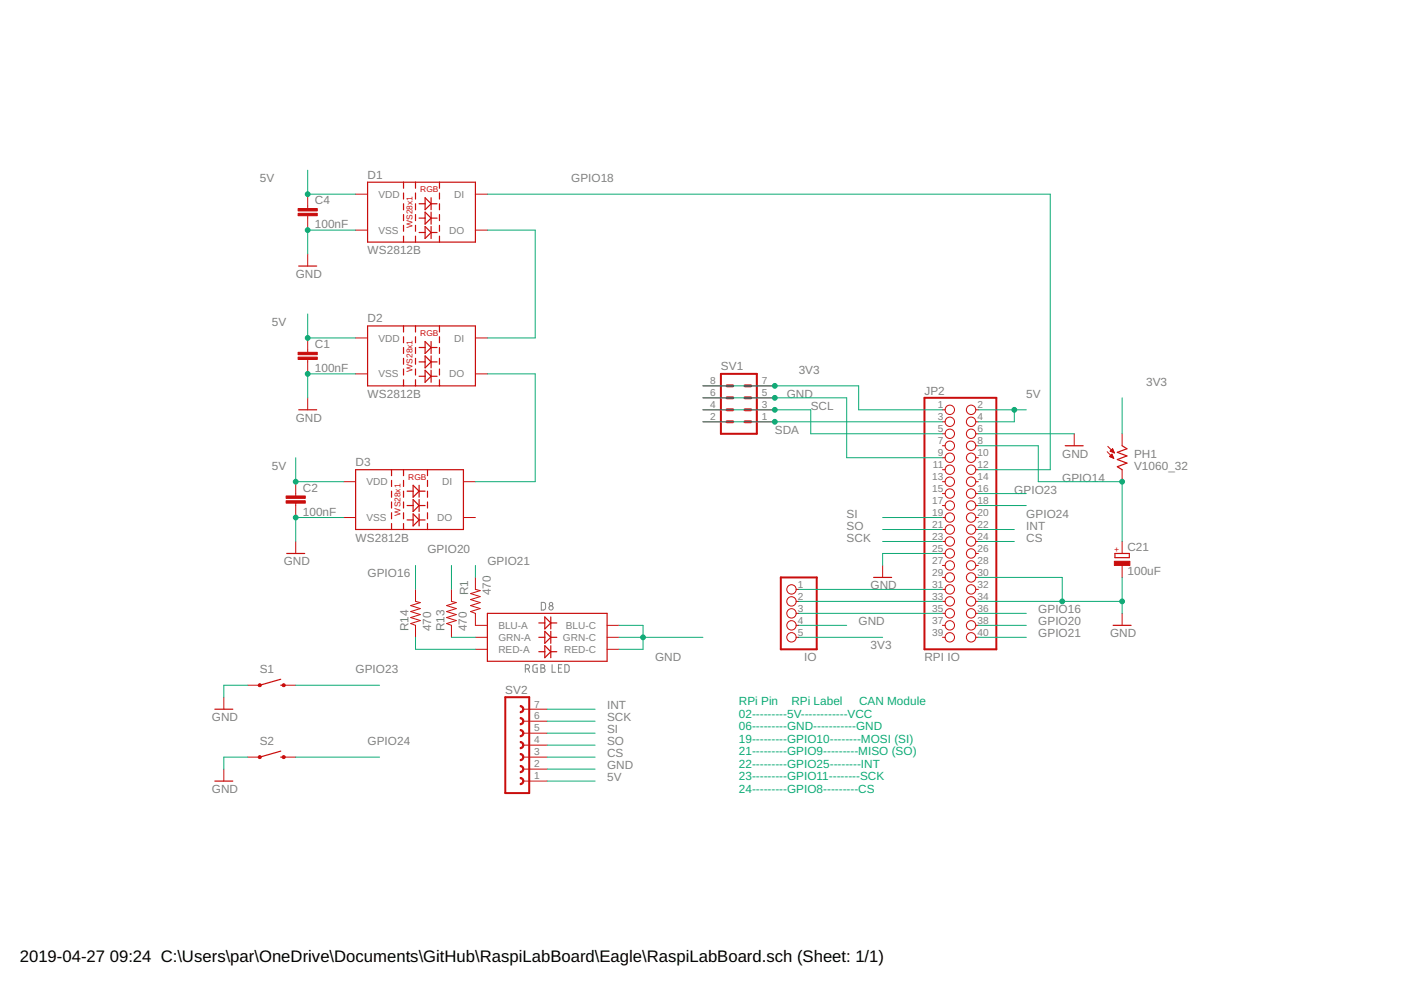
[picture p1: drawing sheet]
<svg xmlns="http://www.w3.org/2000/svg" width="297mm" height="210mm" viewBox="0 0 297 210" stroke-linecap="round" stroke-linejoin="round" font-family="sans-serif">
<g fill="none" stroke="#808080" stroke-width=".21">
<path d="M114.8 127.7h.6l.2 .3 .1 .9-.3 .4h-.6zM111.4 141.8h.4a.44 .44 0 0 0 .5-.4 .44 .44 0 0 0-.5-.5h-.4v1.6M111.9 141.8l.4 .7M113.9 140.9h-.7l-.2 .2v1.2l.2 .2h.7v-.9h-.3M114.7 140.9h.4a.36 .36 0 0 1 .4 .4 .36 .36 0 0 1-.4 .3 .44 .44 0 0 1 .5 .5 .44 .44 0 0 1-.5 .4h-.4zM114.7 141.6h.4M117.1 140.9v1.6h.7M118.4 141.6h.6M119.1 140.9h-.7v1.6h.7M119.8 140.9h.6l.2 .3 .1 .9-.3 .4h-.6z"/>
<circle cx="116.8" cy="128.9" r=".46"/>
<circle cx="116.8" cy="128.1" r=".37"/>
</g>
<g fill="none" stroke="#c90d0c" stroke-width=".25">
<path d="M77.9 38.6h22.9v12.7h-22.9zM85.6 38.6v1.3M88.1 38.6v1.3M93.2 38.6v1.3M63.3 56.4h3.8M85.6 40.9v1.3M85.6 43.2v1.3M85.6 45.5v1.3M85.6 47.8v1.2M85.6 50.1v1.2M88.1 40.9v1.3M88.1 43.2v1.3"/>
<path d="M88.1 45.5v1.3M88.1 47.8v1.2M88.1 50.1v1.2M88.9 46.2h1.2M88.9 49.3h1.2M88.9 43.2h1.2M90.1 41.9l1.3 1.3-1.3 1.3zM90.1 45l1.3 1.2-1.3 1.3zM90.1 48l1.3 1.3-1.3 1.3zM91.4 41.9v2.6M91.4 45v2.5M91.4 48v2.6"/>
<path d="M91.4 46.2h1.3M91.4 49.3h1.3M91.4 43.2h1.3M93.2 40.9v1.3M93.2 43.2v1.3M93.2 45.5v1.3M93.2 47.8v1.2M93.2 50.1v1.2M77.9 69.1h22.9v12.7h-22.9zM85.6 69.1v1.3M85.6 71.4v1.3M85.6 73.7v1.3"/>
<path d="M85.6 76v1.2M85.6 78.2v1.3M88.1 69.1v1.3M88.1 71.4v1.3M88.1 73.7v1.3M88.1 76v1.2M88.1 78.2v1.3M88.9 76.7h1.2M88.9 79.8h1.2M88.9 73.7h1.2M90.1 72.4l1.3 1.3-1.3 1.3zM90.1 75.5l1.3 1.2-1.3 1.3z"/>
<path d="M90.1 78.5l1.3 1.3-1.3 1.2zM91.4 72.4v2.6M91.4 75.5v2.5M91.4 78.5v2.5M91.4 76.7h1.3M91.4 79.8h1.3M91.4 73.7h1.3M93.2 69.1v1.3M93.2 71.4v1.3M93.2 73.7v1.3M93.2 76v1.2M93.2 78.2v1.3"/>
<path d="M63.3 86.9h3.8M75.4 99.6h22.9v12.7h-22.9zM83 99.6v1.3M85.6 80.5v1.3M85.6 99.6v1.3M88.1 80.5v1.3M90.6 99.6v1.3M93.2 80.5v1.3M225.8 94.5h3.9M237.9 94.5l1 .6-2 .8 2 .8-2 .7 2 .8-2 .8 1 .6M60.8 117.3h3.8M83 101.9v1.2"/>
<path d="M83 104.1v1.3M83 106.4v1.3M83 108.7v1.3M83 111v1.3M85.6 101.9v1.2M85.6 104.1v1.3M85.6 106.4v1.3M85.6 108.7v1.3M85.6 111v1.3M86.3 107.2h1.3M86.3 110.2h1.3M86.3 104.1h1.3"/>
<path d="M87.6 102.9l1.3 1.2-1.3 1.3zM87.6 105.9l1.3 1.3-1.3 1.3zM87.6 109l1.3 1.2-1.3 1.3zM88.9 102.9v2.5M88.9 105.9v2.6M88.9 109v2.5M88.9 107.2h1.2M88.9 110.2h1.2M88.9 104.1h1.2M90.6 101.9v1.2M90.6 104.1v1.3M90.6 106.4v1.3"/>
<path d="M90.6 108.7v1.3M90.6 111v1.3M236.4 117.3h3v.9h-3zM103.3 130h25.4v10.2h-25.4zM114.2 135.1h1.3M114.2 132.1h1.3M114.2 138.2h1.3M115.5 130.8l1.3 1.3-1.3 1.2zM115.5 133.9l1.3 1.2-1.3 1.3zM115.5 136.9l1.3 1.3-1.3 1.2zM116.8 130.8v2.5M116.8 133.9v2.5"/>
<path d="M116.8 136.9v2.5M116.8 135.1h1.2M116.8 132.1h1.2M116.8 138.2h1.2M185.2 122.4h3.8M236 132.6h3.8M45.6 150.4h3.8M59.5 145.3h.7M59.5 144l-4.4 1.3M59.5 159.3l-4.4 1.2M45.6 165.6h3.8M59.5 160.5h.7"/>
</g>
<g fill="none" stroke="#c90d0c" stroke-width=".21">
<path d="M65.2 41.2v3M65.2 45.7v3.1M65.2 53.9v2.5M75.4 41.2h2.5M75.4 48.8h2.5M100.8 41.2h2.5M100.8 48.8h2.5M65.2 71.6v3.1M65.2 76.2v3.1M75.4 71.6h2.5M75.4 79.3h2.5M100.8 71.6h2.5"/>
<path d="M100.8 79.3h2.5M65.2 84.3v2.6M149 86.9h5.1M149 89.4h5.1M149 84.3h5.1M149 81.8h5.1M159.2 86.9h5.1M159.2 89.4h5.1M159.2 84.3h5.1M159.2 81.8h5.1M199.8 86.9h.6M199.8 89.4h.6"/>
<path d="M199.8 92h.6M199.8 94.5h.6M199.8 97h.6M199.8 99.6h.6M206.9 86.9h.5M206.9 89.4h.5M206.9 92h.5M206.9 94.5h.5M206.9 97h.5M206.9 99.6h.5M227.8 92v2.5M234.7 95.8l1.4 1.4"/>
<path d="M234.9 94.6l1.4 1.4M235.2 96.8l.6-.5 .3 .9zM235.3 96.8h.7M235.4 95.7l.9 .3M235.4 95.7l.5-.6 .4 .9M235.4 96.6h.5M235.4 95.7h.7M235.4 96.9h.6M235.5 95.5h.6M235.5 96.5h.4M235.6 95.4h.4M235.6 96.4h.2"/>
<path d="M235.7 95.8h.5M235.7 95.3h.2M235.7 97h.4M235.8 95.2h.1M236 95.9h.2M236 97.1h.1M237.9 92v2.5M237.9 99.6v2.5M62.7 102.1v3.1M62.7 106.7v3M62.7 114.8v2.5M72.9 102.1h2.5"/>
<path d="M72.9 109.7h2.5M98.3 102.1h2.5M98.3 109.7h2.5M187.1 119.9v2.5M199.8 102.1h.6M199.8 104.6h.6M199.8 107.2h.6M199.8 109.7h.6M199.8 112.3h.6M199.8 114.8h.6M199.8 117.3h.6M199.8 119.9h.6"/>
<path d="M206.9 102.1h.5M206.9 104.6h.5M206.9 107.2h.5M206.9 109.7h.5M206.9 112.3h.5M206.9 114.8h.5M206.9 117.3h.5M206.9 119.9h.5M237.9 114.8v2.5M237.9 119.9v2.5M88.1 125v2.5l1 .3-2 .6 2 .6-2 .7 2 .6-2 .6 2 .7-2 .6 1 .4v2.5M95.7 125v2.5l1 .3-2 .6 2 .6-2 .7 2 .6-2 .6 2 .7-2 .6 1 .4v2.5"/>
<path d="M100.8 122.4v2.6l1 .2-2 .7 2 .6-2 .6 2 .7-2 .6 2 .6-2 .7 1 .3v2.6h2.5M100.8 135.1h2.5M100.8 137.7h2.5M128.7 132.6h2.6M128.7 135.1h2.6M128.7 137.7h2.6M168.8 125h.6M168.8 127.5h.6M168.8 130h.6M168.8 132.6h.6M168.8 135.1h.6M199.8 122.4h.6"/>
<path d="M199.8 125h.6M199.8 127.5h.6M199.8 130h.6M199.8 132.6h.6M199.8 135.1h.6M206.9 122.4h.5M206.9 125h.5M206.9 127.5h.5M206.9 130h.5M206.9 132.6h.5M206.9 135.1h.5M237.9 130v2.6"/>
<path d="M47.5 147.8v2.6M52.5 145.3h2.6M60.2 145.3h2.5M110.9 158h5.1M110.9 155.4h5.1M110.9 152.9h5.1M110.9 150.4h5.1M47.5 163.1v2.5M52.5 160.5h2.6M60.2 160.5h2.5M110.9 165.6h5.1M110.9 163.1h5.1"/>
<path d="M110.9 160.5h5.1"/>
<circle cx="201.4" cy="99.6" r=".99"/>
<circle cx="201.4" cy="89.4" r=".99"/>
<circle cx="201.4" cy="92" r=".99"/>
<circle cx="201.4" cy="97" r=".99"/>
<circle cx="201.4" cy="94.5" r=".99"/>
<circle cx="201.4" cy="86.9" r=".99"/>
<circle cx="205.9" cy="89.4" r=".99"/>
<circle cx="205.9" cy="92" r=".99"/>
<circle cx="205.9" cy="94.5" r=".99"/>
<circle cx="205.9" cy="97" r=".99"/>
<circle cx="205.9" cy="99.6" r=".99"/>
<circle cx="205.9" cy="86.9" r=".99"/>
<circle cx="201.4" cy="104.6" r=".99"/>
<circle cx="201.4" cy="107.2" r=".99"/>
<circle cx="201.4" cy="114.8" r=".99"/>
<circle cx="201.4" cy="109.7" r=".99"/>
<circle cx="201.4" cy="102.1" r=".99"/>
<circle cx="201.4" cy="112.3" r=".99"/>
<circle cx="201.4" cy="117.3" r=".99"/>
<circle cx="201.4" cy="119.9" r=".99"/>
<circle cx="205.9" cy="119.9" r=".99"/>
<circle cx="205.9" cy="107.2" r=".99"/>
<circle cx="205.9" cy="109.7" r=".99"/>
<circle cx="205.9" cy="117.3" r=".99"/>
<circle cx="205.9" cy="104.6" r=".99"/>
<circle cx="205.9" cy="114.8" r=".99"/>
<circle cx="205.9" cy="112.3" r=".99"/>
<circle cx="205.9" cy="102.1" r=".99"/>
<circle cx="167.8" cy="130" r=".99"/>
<circle cx="167.8" cy="132.6" r=".99"/>
<circle cx="167.8" cy="135.1" r=".99"/>
<circle cx="167.8" cy="127.5" r=".99"/>
<circle cx="167.8" cy="125" r=".99"/>
<circle cx="201.4" cy="132.6" r=".99"/>
<circle cx="201.4" cy="130" r=".99"/>
<circle cx="201.4" cy="135.1" r=".99"/>
<circle cx="201.4" cy="125" r=".99"/>
<circle cx="201.4" cy="122.4" r=".99"/>
<circle cx="201.4" cy="127.5" r=".99"/>
<circle cx="205.9" cy="132.6" r=".99"/>
<circle cx="205.9" cy="135.1" r=".99"/>
<circle cx="205.9" cy="125" r=".99"/>
<circle cx="205.9" cy="130" r=".99"/>
<circle cx="205.9" cy="122.4" r=".99"/>
<circle cx="205.9" cy="127.5" r=".99"/>
</g>
<path d="M152.8 79.3h7.7v12.7h-7.7zM196 84.3h15.2v53.4h-15.2zM165.5 122.4h7.7v15.3h-7.7zM107.1 147.8h5.1v20.3h-5.1z" fill="none" stroke="#c90d0c" stroke-width=".42"/>
<g fill="#c90d0c" stroke="#c90d0c" stroke-width=".21">
<path d="M63.2 45.2h4.1v.5h-4.1z"/>
<path d="M63.2 44.2h4.1v.5h-4.1z"/>
<path d="M236.3 119h3.3v.9h-3.3z"/>
<path d="M63.2 75.7h4.1v.5h-4.1z"/>
<path d="M63.2 74.7h4.1v.5h-4.1z"/>
<path d="M60.7 106.2h4v.5h-4z"/>
<path d="M60.7 105.2h4v.5h-4z"/>
</g>
<path d="M154.1 84.3h1.3M154.1 86.9h1.3M154.1 89.4h1.3M154.1 81.8h1.3M157.9 84.3h1.3M157.9 86.9h1.3M157.9 89.4h1.3M157.9 81.8h1.3" fill="none" stroke="#c90d0c" stroke-width=".61"/>
<g fill="#c90d0c" stroke="#c90d0c" stroke-width=".21">
<path d="M110.3 159.8a.76 .76 0 0 1 .8 .7 .76 .76 0 0 1-.8 .8v-.3a.51 .51 0 0 0 .5-.5 .51 .51 0 0 0-.5-.5z" fill-rule="evenodd"/>
<path d="M110.3 162.3a.76 .76 0 0 1 .8 .8 .76 .76 0 0 1-.8 .7v-.2a.51 .51 0 0 0 .5-.5 .51 .51 0 0 0-.5-.5z" fill-rule="evenodd"/>
<path d="M110.3 164.8a.76 .76 0 0 1 .8 .8 .76 .76 0 0 1-.8 .8v-.3a.51 .51 0 0 0 .5-.5 .51 .51 0 0 0-.5-.5z" fill-rule="evenodd"/>
<path d="M110.3 154.7a.76 .76 0 0 1 .8 .7 .76 .76 0 0 1-.8 .8v-.2a.51 .51 0 0 0 .5-.6 .51 .51 0 0 0-.5-.5z" fill-rule="evenodd"/>
<path d="M110.3 157.2a.76 .76 0 0 1 .8 .8 .76 .76 0 0 1-.8 .7v-.2a.51 .51 0 0 0 .5-.5 .51 .51 0 0 0-.5-.5z" fill-rule="evenodd"/>
<path d="M110.3 152.1a.76 .76 0 0 1 .8 .8 .76 .76 0 0 1-.8 .8v-.3a.51 .51 0 0 0 .5-.5 .51 .51 0 0 0-.5-.5z" fill-rule="evenodd"/>
<path d="M110.3 149.6a.76 .76 0 0 1 .8 .8 .76 .76 0 0 1-.8 .7v-.2a.51 .51 0 0 0 .5-.5 .51 .51 0 0 0-.5-.5z" fill-rule="evenodd"/>
<circle cx="55.1" cy="145.3" r=".33"/>
<circle cx="60.2" cy="145.3" r=".33"/>
<circle cx="55.1" cy="160.5" r=".33"/>
<circle cx="60.2" cy="160.5" r=".33"/>
</g>
<g fill="none" stroke="#0dab76" stroke-width=".21">
<path d="M65.2 36.1v5.1h10.2M75.4 48.8h-10.2v5.1M103.3 48.8h10.2v22.8h-10.2M103.3 41.2h119.4v58.4h-15.3M65.2 66.6v5h10.2M75.4 79.3h-10.2v5M103.3 79.3h10.2v22.8h-12.7M62.7 97v5.1h10.2M149 86.9h22.9v5.1h27.9M149 84.3h30.5v12.7h20.3M149 81.8h33.1v5.1h17.7M149 89.4h50.8"/>
<path d="M207.4 92h20.4M207.4 94.5h12.7v7.6h17.8v12.7M207.4 86.9h10.2M215.1 86.9v2.5h-7.7M237.9 84.3v7.7M72.9 109.7h-10.2v5.1M88.1 119.9v5.1M95.7 119.9v5.1M100.8 119.9v2.5M187.1 109.7h12.7M187.1 112.3h12.7M187.1 114.8h12.7"/>
<path d="M199.8 117.3h-12.7v2.6M207.4 112.3h7.7M207.4 114.8h7.7M207.4 104.6h10.2M207.4 107.2h10.2M88.1 135.1v2.6h12.7M95.7 135.1h5.1M131.3 132.6h5v5.1h-5M131.3 135.1h17.7M169.4 127.5h30.4M169.4 135.1h17.7M169.4 132.6h10.1"/>
<path d="M169.4 130h30.4M169.4 125h30.4M207.4 122.4h17.8v5.1M207.4 127.5h30.5M207.4 135.1h10.2M207.4 132.6h10.2M207.4 130h10.2M237.9 122.4v7.6M52.5 145.3h-5v2.5M62.7 145.3h17.8M116 150.4h10.2M116 155.4h10.2"/>
<path d="M116 158h10.2M116 152.9h10.2M52.5 160.5h-5v2.6M62.7 160.5h17.8M116 163.1h10.2M116 160.5h10.2M116 165.6h10.2"/>
</g>
<g fill="#0dab76" stroke="#0dab76" stroke-width=".21">
<circle cx="65.2" cy="48.8" r=".51"/>
<circle cx="237.9" cy="127.5" r=".51"/>
<circle cx="225.2" cy="127.5" r=".51"/>
<circle cx="65.2" cy="79.3" r=".51"/>
<circle cx="62.7" cy="109.7" r=".51"/>
<circle cx="164.3" cy="84.3" r=".51"/>
<circle cx="136.3" cy="135.1" r=".51"/>
<circle cx="215.1" cy="86.9" r=".51"/>
<circle cx="65.2" cy="41.2" r=".51"/>
<circle cx="65.2" cy="71.6" r=".51"/>
<circle cx="62.7" cy="102.1" r=".51"/>
<circle cx="164.3" cy="81.8" r=".51"/>
<circle cx="237.9" cy="102.1" r=".51"/>
<circle cx="164.3" cy="86.9" r=".51"/>
<circle cx="164.3" cy="89.4" r=".51"/>
</g>
<g font-size="3.5">
<text x="4.2" y="203.9">2019-04-27</text>
<text x="23.3" y="203.9">09:24 C:\Users\par\OneDrive\Documents\GitHub\RaspiLabBoard\Eagle\RaspiLabBoard.sch (Sheet: 1/1)</text>
</g>
<g font-size="2.5" fill="#808080">
<text x="55.1" y="38.6">5V</text>
<text x="77.9" y="37.9">D1</text>
<text x="121.1" y="38.6">GPIO18</text>
<text x="66.8" y="43.3">C4</text>
<text x="66.8" y="48.4">100nF</text>
<text x="77.9" y="53.9">WS2812B</text>
<text x="62.7" y="59">GND</text>
<text x="57.6" y="69.1">5V</text>
<text x="77.9" y="68.3">D2</text>
<text x="66.8" y="73.8">C1</text>
<text x="66.8" y="78.9">100nF</text>
<text x="152.8" y="78.5">SV1</text>
<text x="169.3" y="79.3">3V3</text>
<text x="196" y="83.7">JP2</text>
<text x="243" y="81.8">3V3</text>
<text x="62.7" y="89.4">GND</text>
<text x="77.9" y="84.3">WS2812B</text>
<text x="166.8" y="84.3">GND</text>
<text x="171.9" y="86.9">SCL</text>
<text x="217.6" y="84.3">5V</text>
<text x="164.3" y="92">SDA</text>
<text x="57.6" y="99.6">5V</text>
<text x="75.4" y="98.8">D3</text>
<text x="225.2" y="97">GND</text>
<text x="240.5" y="99.6">V1060_32</text>
<text x="240.5" y="97">PH1</text>
<text x="64.2" y="104.3">C2</text>
<text x="215.1" y="104.7">GPIO23</text>
<text x="225.2" y="102.1">GPIO14</text>
<text x="64.2" y="109.4">100nF</text>
<text x="179.5" y="109.7">SI</text>
<text x="179.5" y="112.3">SO</text>
<text x="217.6" y="112.3">INT</text>
<text x="217.6" y="109.7">GPIO24</text>
<text x="60.2" y="119.9">GND</text>
<text x="75.4" y="114.8">WS2812B</text>
<text x="90.6" y="117.4">GPIO20</text>
<text x="103.3" y="119.9">GPIO21</text>
<text x="179.5" y="114.8">SCK</text>
<text x="217.6" y="114.8">CS</text>
<text x="239.1" y="116.9">C21</text>
<text x="77.9" y="122.4">GPIO16</text>
<text x="184.6" y="125">GND</text>
<text x="239.1" y="122">100uF</text>
<text x="99.3" y="126.2" transform="rotate(-90 99.3 126.2)">R1</text>
<text x="104.1" y="126.2" transform="rotate(-90 104.1 126.2)">470</text>
<text x="220.1" y="130.1">GPIO16</text>
<text x="86.6" y="133.9" transform="rotate(-90 86.6 133.9)">R14</text>
<text x="91.4" y="133.9" transform="rotate(-90 91.4 133.9)">470</text>
<text x="94.2" y="133.9" transform="rotate(-90 94.2 133.9)">R13</text>
<text x="99" y="133.9" transform="rotate(-90 99 133.9)">470</text>
<text x="182" y="132.6">GND</text>
<text x="184.6" y="137.7">3V3</text>
<text x="220.1" y="135.1">GPIO21</text>
<text x="220.1" y="132.6">GPIO20</text>
<text x="235.4" y="135.1">GND</text>
<text x="55.1" y="142.7">S1</text>
<text x="75.4" y="142.7">GPIO23</text>
<text x="138.9" y="140.2">GND</text>
<text x="170.5" y="140.2">IO</text>
<text x="196" y="140.2">RPI IO</text>
<text x="107.1" y="147.1">SV2</text>
<text x="44.9" y="152.9">GND</text>
<text x="128.7" y="150.4">INT</text>
<text x="128.7" y="155.4">SI</text>
<text x="128.7" y="152.9">SCK</text>
<text x="55.1" y="158">S2</text>
<text x="77.9" y="158">GPIO24</text>
<text x="128.7" y="158">SO</text>
<text x="128.7" y="160.5">CS</text>
<text x="128.7" y="163.1">GND</text>
<text x="128.7" y="165.6">5V</text>
<text x="44.9" y="168.1">GND</text>
</g>
<g font-size="2.5" fill="#0dab76">
<text x="156.7" y="149.5">RPi Pin</text>
<text x="167.8" y="149.5">RPi Label</text>
<text x="182.1" y="149.5">CAN Module</text>
<text x="156.7" y="152.1">02---------5V------------VCC</text>
<text x="156.7" y="154.8">06---------GND-----------GND</text>
<text x="156.7" y="157.5">19---------GPIO10--------MOSI (SI)</text>
<text x="156.7" y="160.1">21---------GPIO9---------MISO (SO)</text>
<text x="156.7" y="162.8">22---------GPIO25--------INT</text>
<text x="156.7" y="165.5">23---------GPIO11--------SCK</text>
<text x="156.7" y="168.1">24---------GPIO8---------CS</text>
</g>
<g font-size="2.1" fill="#808080">
<text x="80.3" y="41.9">VDD</text>
<text x="96.3" y="41.9">DI</text>
<text x="80.3" y="49.6">VSS</text>
<text x="95.2" y="49.6">DO</text>
<text x="80.3" y="72.4">VDD</text>
<text x="96.3" y="72.4">DI</text>
<text x="80.3" y="80">VSS</text>
<text x="95.2" y="80">DO</text>
<text x="150.6" y="84">6</text>
<text x="150.6" y="81.4">8</text>
<text x="161.5" y="84">5</text>
<text x="161.5" y="81.4">7</text>
<text x="150.6" y="89.1">2</text>
<text x="150.6" y="86.5">4</text>
<text x="161.5" y="89.1">1</text>
<text x="161.5" y="86.5">3</text>
<text x="198.8" y="86.5">1</text>
<text x="198.8" y="89.1">3</text>
<text x="207.2" y="86.5">2</text>
<text x="207.2" y="89.1">4</text>
<text x="198.8" y="91.6">5</text>
<text x="198.8" y="94.1">7</text>
<text x="207.2" y="91.6">6</text>
<text x="207.2" y="94.1">8</text>
<text x="197.7" y="101.8">13</text>
<text x="197.8" y="99.2">11</text>
<text x="198.8" y="96.7">9</text>
<text x="207.2" y="96.7">10</text>
<text x="207.2" y="99.2">12</text>
<text x="207.2" y="101.8">14</text>
<text x="77.7" y="102.9">VDD</text>
<text x="93.8" y="102.9">DI</text>
<text x="197.7" y="104.3">15</text>
<text x="197.7" y="106.8">17</text>
<text x="207.2" y="104.3">16</text>
<text x="207.2" y="106.8">18</text>
<text x="77.7" y="110.5">VSS</text>
<text x="92.7" y="110.5">DO</text>
<text x="197.7" y="109.4">19</text>
<text x="197.7" y="111.9">21</text>
<text x="207.2" y="109.4">20</text>
<text x="207.2" y="111.9">22</text>
<text x="197.7" y="114.5">23</text>
<text x="197.7" y="117">25</text>
<text x="197.7" y="119.5">27</text>
<text x="207.2" y="114.5">24</text>
<text x="207.2" y="117">26</text>
<text x="207.2" y="119.5">28</text>
<text x="169.1" y="124.6">1</text>
<text x="197.7" y="122.1">29</text>
<text x="197.7" y="124.6">31</text>
<text x="207.2" y="122.1">30</text>
<text x="207.2" y="124.6">32</text>
<text x="169.1" y="127.2">2</text>
<text x="169.1" y="129.7">3</text>
<text x="197.7" y="127.2">33</text>
<text x="197.7" y="129.7">35</text>
<text x="207.2" y="127.2">34</text>
<text x="207.2" y="129.7">36</text>
<text x="105.7" y="133.4">BLU-A</text>
<text x="105.7" y="135.9">GRN-A</text>
<text x="119.4" y="135.9">GRN-C</text>
<text x="120" y="133.4">BLU-C</text>
<text x="169.1" y="132.2">4</text>
<text x="169.1" y="134.8">5</text>
<text x="197.7" y="132.2">37</text>
<text x="197.7" y="134.8">39</text>
<text x="207.2" y="132.2">38</text>
<text x="207.2" y="134.8">40</text>
<text x="105.7" y="138.4">RED-A</text>
<text x="119.6" y="138.4">RED-C</text>
<text x="113.3" y="155.1">5</text>
<text x="113.3" y="152.5">6</text>
<text x="113.3" y="150">7</text>
<text x="113.3" y="160.2">3</text>
<text x="113.3" y="157.6">4</text>
<text x="113.3" y="165.2">1</text>
<text x="113.3" y="162.7">2</text>
</g>
<g font-size="1.8" fill="#c90d0c">
<text x="89.1" y="40.7">RGB</text>
<text x="87.5" y="48.4" transform="rotate(-90 87.5 48.4)">WS28x1</text>
<text x="89.1" y="71.2">RGB</text>
<text x="87.5" y="78.9" transform="rotate(-90 87.5 78.9)">WS28x1</text>
<text x="86.6" y="101.7">RGB</text>
<text x="84.9" y="109.4" transform="rotate(-90 84.9 109.4)">WS28x1</text>
<text x="237.3" y="116.9" transform="rotate(-90 237.3 116.9)">+</text>
</g>
</svg>
